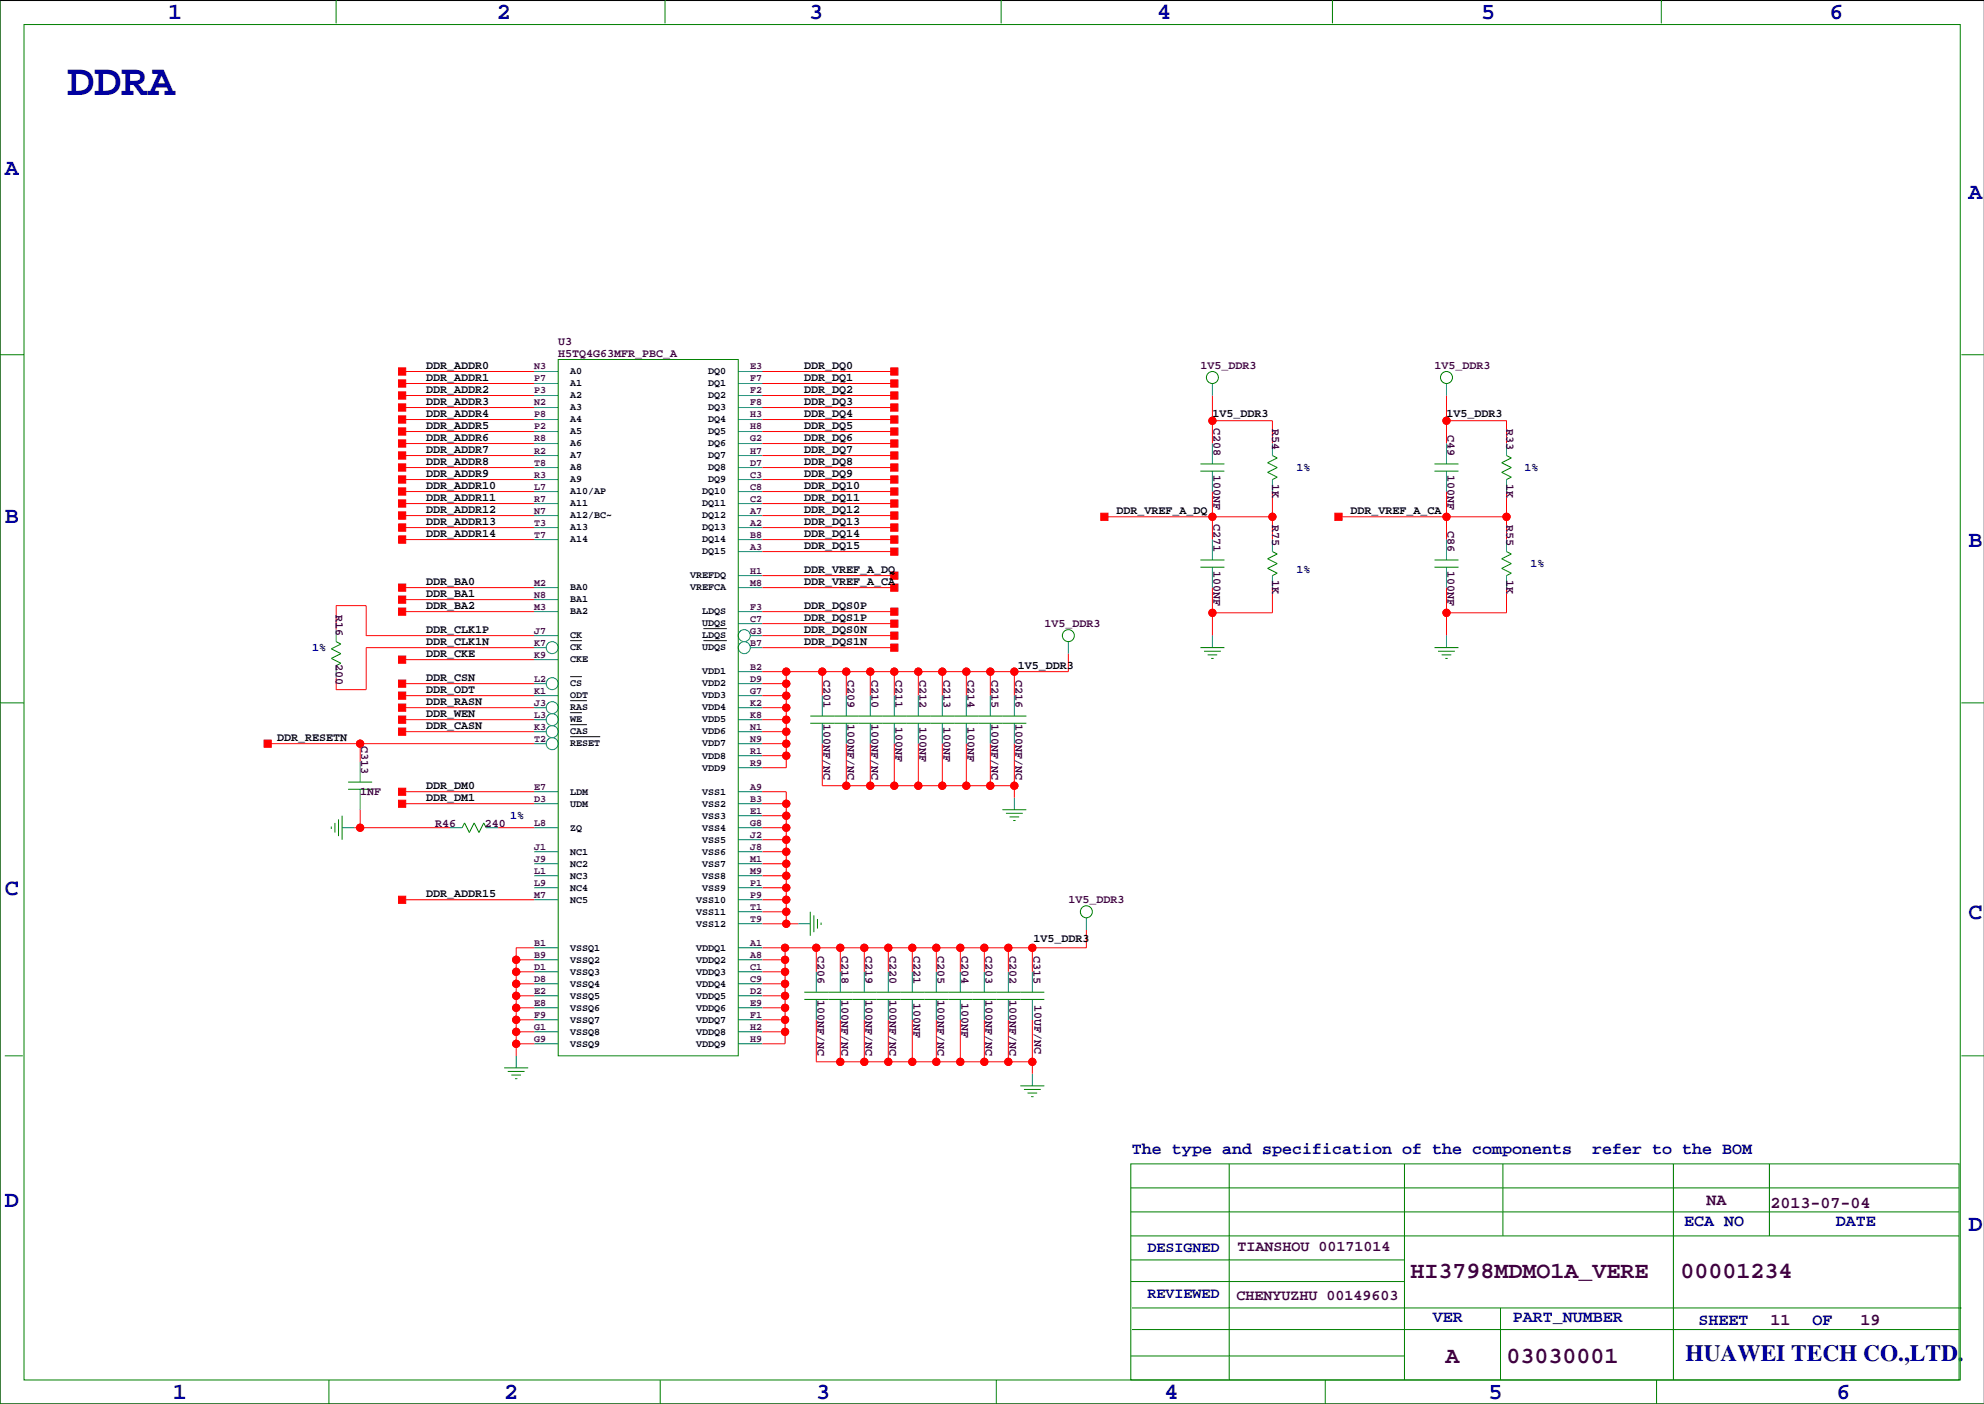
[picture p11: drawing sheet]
<svg xmlns="http://www.w3.org/2000/svg" width="420mm" height="297mm" viewBox="0 0 420 297" stroke-linecap="round" stroke-linejoin="round" font-family="sans-serif">
<path d="M419.9 .1h-419.9v296.9h419.9M120.6 135.5h2.5M148.8 135.5h5M148.8 133h5M120.6 143.2h2.5M120.6 148.2h3.6M120.6 153.3h3.6M120.6 150.8h2.5M120.6 155.9h6.4" fill="none" stroke="#000" stroke-width=".21"/>
<g fill="none" stroke="#f00" stroke-width=".21">
<path d="M85.1 78.6h27.9M161.3 78.6h27.9M85.1 93.8h27.9M85.1 83.7h27.9M85.1 86.2h27.9M85.1 88.8h27.9M85.1 91.3h27.9M85.1 96.4h27.9M85.1 81.1h27.9M85.1 98.9h27.9M161.3 93.8h27.9M161.3 83.7h27.9"/>
<path d="M161.3 86.2h27.9M161.3 88.8h27.9M161.3 91.3h27.9M161.3 96.4h27.9M161.3 81.1h27.9M161.3 98.9h27.9M256.5 89h12.7v4.8M256.5 83.7v10.1M306.1 89h12.7v4.8M306.1 83.7v10.1M85.1 114.2h27.9M85.1 111.6h27.9"/>
<path d="M85.1 109.1h27.9M85.1 106.5h27.9M85.1 104h27.9M85.1 101.5h27.9M161.3 116.7h27.9M161.3 114.2h27.9M161.3 111.6h27.9M161.3 109.1h27.9M161.3 106.5h27.9M161.3 104h27.9M161.3 101.5h27.9M233.7 109.3h35.5"/>
<path d="M256.5 104v10.2M269.2 104v10.2M283.2 109.3h35.6M306.1 104v10.2M318.8 104v10.2M71.1 133.2v-5.1h6.4v6.4h35.5M85.1 129.4h27.9M85.1 139.6h27.9M85.1 124.3h27.9M85.1 126.9h27.9M113 137h-35.5v8.9h-6.4v-2.5M161.3 131.9h27.9"/>
<path d="M161.3 134.5h27.9M161.3 129.4h27.9M161.3 137h27.9M161.3 124.3h27.9M161.3 121.8h27.9M226.1 138.3v3.8h-64.8M256.5 124.3v10.2M269.2 124.3v5.4h-12.7M306.1 124.3v10.2M318.8 124.3v5.4h-12.7M56.6 157.3h56.4M76.2 157.3v3.8"/>
<path d="M85.1 152.3h27.9M85.1 149.7h27.9M85.1 147.2h27.9M85.1 144.6h27.9M85.1 154.8h27.9M161.3 152.3h5.1M161.3 149.7h5.1M161.3 147.2h5.1M161.3 144.6h5.1M161.3 159.9h5.1M161.3 157.3h5.1M161.3 154.8h5.1"/>
<path d="M166.4 142.1v20.3h-5.1M174 142.1v5.1M174 157.3v8.9h40.6M179.1 142.1v5.1M179.1 157.3v8.9M184.1 142.1v5.1M184.1 157.3v8.9M189.2 142.1v5.1M189.2 157.3v8.9M194.3 142.1v5.1M194.3 157.3v8.9M199.4 142.1v5.1"/>
<path d="M199.4 157.3v8.9M204.5 142.1v5.1M204.5 157.3v8.9M209.5 142.1v5.1M209.5 157.3v8.9M214.6 142.1v5.1M214.6 157.3v11.5M74.9 175.1h20.3M76.2 171.3v3.8M85.1 170h27.9M85.1 167.5h27.9M105.4 175.1h7.6"/>
<path d="M161.3 167.5h5.1v27.9M161.3 170h5.1M161.3 177.7h5.1M161.3 175.1h5.1M161.3 172.6h5.1M85.1 190.4h27.9M161.3 190.4h5.1M161.3 182.7h5.1M161.3 180.2h5.1M161.3 192.9h5.1M161.3 195.4h7.6M161.3 187.8h5.1"/>
<path d="M161.3 185.3h5.1M229.9 196.7v3.8h-68.6M109.2 203.1h3.8M109.2 205.6h3.8M109.2 208.1h3.8M109.2 210.7h3.8M109.2 213.2h3.8M109.2 215.8h3.8M109.2 218.3h3.8M113 200.5h-3.8v22.9M161.3 203.1h4.8M161.3 205.6h4.8"/>
<path d="M161.3 208.1h4.8M161.3 210.7h4.8M161.3 213.2h4.8M161.3 215.8h4.8M161.3 218.3h4.8M166.1 200.5v20.3h-4.8M172.7 200.5v5.1M172.7 215.8v8.8h45.7M177.8 200.5v5.1M177.8 215.8v8.8M182.9 200.5v5.1M182.9 215.8v8.8"/>
<path d="M188 200.5v5.1M188 215.8v8.8M193 200.5v5.1M193 215.8v8.8M198.1 200.5v5.1M198.1 215.8v8.8M203.2 200.5v5.1M203.2 215.8v8.8M208.3 200.5v5.1M208.3 215.8v8.8M213.4 200.5v5.1M213.4 215.8v8.8"/>
<path d="M218.4 200.5v5.1M218.4 215.8v11.4M109.2 220.8h3.8"/>
<circle cx="256.5" cy="89" r=".76"/>
<circle cx="306.1" cy="89" r=".76"/>
<circle cx="256.5" cy="109.3" r=".76"/>
<circle cx="269.2" cy="109.3" r=".76"/>
<circle cx="306.1" cy="109.3" r=".76"/>
<circle cx="318.8" cy="109.3" r=".76"/>
<circle cx="256.5" cy="129.7" r=".76"/>
<circle cx="306.1" cy="129.7" r=".76"/>
<circle cx="76.2" cy="157.3" r=".76"/>
<circle cx="166.4" cy="149.7" r=".76"/>
<circle cx="166.4" cy="152.3" r=".76"/>
<circle cx="166.4" cy="157.3" r=".76"/>
<circle cx="166.4" cy="144.6" r=".76"/>
<circle cx="166.4" cy="147.2" r=".76"/>
<circle cx="166.4" cy="159.9" r=".76"/>
<circle cx="166.4" cy="142.1" r=".76"/>
<circle cx="166.4" cy="154.8" r=".76"/>
<circle cx="174" cy="142.1" r=".76"/>
<circle cx="179.1" cy="142.1" r=".76"/>
<circle cx="184.2" cy="142.1" r=".76"/>
<circle cx="189.2" cy="142.1" r=".76"/>
<circle cx="194.3" cy="142.1" r=".76"/>
<circle cx="199.4" cy="142.1" r=".76"/>
<circle cx="204.5" cy="142.1" r=".76"/>
<circle cx="209.6" cy="142.1" r=".76"/>
<circle cx="214.6" cy="142.1" r=".76"/>
<circle cx="76.2" cy="175.1" r=".76"/>
<circle cx="166.4" cy="175.1" r=".76"/>
<circle cx="166.4" cy="177.7" r=".76"/>
<circle cx="166.4" cy="170" r=".76"/>
<circle cx="166.4" cy="172.6" r=".76"/>
<circle cx="179.1" cy="166.2" r=".76"/>
<circle cx="184.2" cy="166.2" r=".76"/>
<circle cx="189.2" cy="166.2" r=".76"/>
<circle cx="194.3" cy="166.2" r=".76"/>
<circle cx="199.4" cy="166.2" r=".76"/>
<circle cx="204.5" cy="166.2" r=".76"/>
<circle cx="209.6" cy="166.2" r=".76"/>
<circle cx="214.6" cy="166.2" r=".76"/>
<circle cx="166.4" cy="187.8" r=".76"/>
<circle cx="166.4" cy="190.4" r=".76"/>
<circle cx="166.4" cy="195.4" r=".76"/>
<circle cx="166.4" cy="182.7" r=".76"/>
<circle cx="166.4" cy="185.3" r=".76"/>
<circle cx="166.4" cy="180.2" r=".76"/>
<circle cx="166.4" cy="192.9" r=".76"/>
<circle cx="109.2" cy="208.1" r=".76"/>
<circle cx="109.2" cy="218.3" r=".76"/>
<circle cx="109.2" cy="210.7" r=".76"/>
<circle cx="109.2" cy="203.1" r=".76"/>
<circle cx="109.2" cy="215.8" r=".76"/>
<circle cx="109.2" cy="213.2" r=".76"/>
<circle cx="109.2" cy="205.6" r=".76"/>
<circle cx="166.1" cy="200.5" r=".76"/>
<circle cx="166.1" cy="218.3" r=".76"/>
<circle cx="166.1" cy="208.1" r=".76"/>
<circle cx="166.1" cy="210.7" r=".76"/>
<circle cx="166.1" cy="203.1" r=".76"/>
<circle cx="166.1" cy="215.8" r=".76"/>
<circle cx="166.1" cy="213.2" r=".76"/>
<circle cx="166.1" cy="205.6" r=".76"/>
<circle cx="172.7" cy="200.5" r=".76"/>
<circle cx="177.8" cy="200.5" r=".76"/>
<circle cx="182.9" cy="200.5" r=".76"/>
<circle cx="188" cy="200.5" r=".76"/>
<circle cx="193" cy="200.5" r=".76"/>
<circle cx="198.1" cy="200.5" r=".76"/>
<circle cx="203.2" cy="200.5" r=".76"/>
<circle cx="208.3" cy="200.5" r=".76"/>
<circle cx="213.4" cy="200.5" r=".76"/>
<circle cx="218.4" cy="200.5" r=".76"/>
<circle cx="109.2" cy="220.8" r=".76"/>
<circle cx="177.8" cy="224.6" r=".76"/>
<circle cx="182.9" cy="224.6" r=".76"/>
<circle cx="188" cy="224.6" r=".76"/>
<circle cx="193" cy="224.6" r=".76"/>
<circle cx="198.1" cy="224.6" r=".76"/>
<circle cx="203.2" cy="224.6" r=".76"/>
<circle cx="208.3" cy="224.6" r=".76"/>
<circle cx="213.4" cy="224.6" r=".76"/>
<circle cx="218.4" cy="224.6" r=".76"/>
</g>
<g fill="#f00" stroke="#f00" stroke-width=".21">
<path d="M282.4 108.6h1.6v1.5h-1.6z" fill-rule="evenodd"/>
<path d="M84.3 143.9h1.6v1.5h-1.6z" fill-rule="evenodd"/>
<path d="M84.3 169.3h1.6v1.5h-1.6z" fill-rule="evenodd"/>
<path d="M84.3 189.6h1.6v1.5h-1.6z" fill-rule="evenodd"/>
<path d="M188.5 131.2h1.5v1.5h-1.5z" fill-rule="evenodd"/>
<path d="M188.5 133.7h1.5v1.5h-1.5z" fill-rule="evenodd"/>
<path d="M188.5 128.6h1.5v1.6h-1.5z" fill-rule="evenodd"/>
<path d="M84.3 93.1h1.6v1.5h-1.6z" fill-rule="evenodd"/>
<path d="M84.3 77.8h1.6v1.6h-1.6z" fill-rule="evenodd"/>
<path d="M84.3 82.9h1.6v1.5h-1.6z" fill-rule="evenodd"/>
<path d="M188.5 85.5h1.5v1.5h-1.5z" fill-rule="evenodd"/>
<path d="M188.5 88h1.5v1.5h-1.5z" fill-rule="evenodd"/>
<path d="M188.5 90.5h1.5v1.6h-1.5z" fill-rule="evenodd"/>
<path d="M188.5 93.1h1.5v1.5h-1.5z" fill-rule="evenodd"/>
<path d="M188.5 95.6h1.5v1.5h-1.5z" fill-rule="evenodd"/>
<path d="M188.5 77.8h1.5v1.6h-1.5z" fill-rule="evenodd"/>
<path d="M188.5 80.4h1.5v1.5h-1.5z" fill-rule="evenodd"/>
<path d="M188.5 82.9h1.5v1.5h-1.5z" fill-rule="evenodd"/>
<path d="M188.5 115.9h1.5v1.6h-1.5z" fill-rule="evenodd"/>
<path d="M188.5 113.4h1.5v1.5h-1.5z" fill-rule="evenodd"/>
<path d="M188.5 110.9h1.5v1.5h-1.5z" fill-rule="evenodd"/>
<path d="M188.5 108.3h1.5v1.5h-1.5z" fill-rule="evenodd"/>
<path d="M188.5 105.8h1.5v1.5h-1.5z" fill-rule="evenodd"/>
<path d="M188.5 103.2h1.5v1.6h-1.5z" fill-rule="evenodd"/>
<path d="M188.5 100.7h1.5v1.5h-1.5z" fill-rule="evenodd"/>
<path d="M188.5 98.2h1.5v1.5h-1.5z" fill-rule="evenodd"/>
<path d="M84.3 166.7h1.6v1.6h-1.6z" fill-rule="evenodd"/>
<path d="M84.3 138.8h1.6v1.5h-1.6z" fill-rule="evenodd"/>
<path d="M188.5 136.3h1.5v1.5h-1.5z" fill-rule="evenodd"/>
<path d="M232.9 108.6h1.5v1.5h-1.5z" fill-rule="evenodd"/>
<path d="M84.3 80.4h1.6v1.5h-1.6z" fill-rule="evenodd"/>
<path d="M84.3 85.5h1.6v1.5h-1.6z" fill-rule="evenodd"/>
<path d="M84.3 88h1.6v1.5h-1.6z" fill-rule="evenodd"/>
<path d="M84.3 90.5h1.6v1.6h-1.6z" fill-rule="evenodd"/>
<path d="M84.3 95.6h1.6v1.5h-1.6z" fill-rule="evenodd"/>
<path d="M84.3 98.2h1.6v1.5h-1.6z" fill-rule="evenodd"/>
<path d="M84.3 100.7h1.6v1.5h-1.6z" fill-rule="evenodd"/>
<path d="M84.3 103.2h1.6v1.6h-1.6z" fill-rule="evenodd"/>
<path d="M84.3 123.6h1.6v1.5h-1.6z" fill-rule="evenodd"/>
<path d="M84.3 126.1h1.6v1.5h-1.6z" fill-rule="evenodd"/>
<path d="M84.3 128.6h1.6v1.6h-1.6z" fill-rule="evenodd"/>
<path d="M84.3 105.8h1.6v1.5h-1.6z" fill-rule="evenodd"/>
<path d="M84.3 108.3h1.6v1.5h-1.6z" fill-rule="evenodd"/>
<path d="M84.3 110.9h1.6v1.5h-1.6z" fill-rule="evenodd"/>
<path d="M84.3 113.4h1.6v1.5h-1.6z" fill-rule="evenodd"/>
<path d="M84.3 146.4h1.6v1.5h-1.6z" fill-rule="evenodd"/>
<path d="M84.3 149h1.6v1.5h-1.6z" fill-rule="evenodd"/>
<path d="M84.3 151.5h1.6v1.5h-1.6z" fill-rule="evenodd"/>
<path d="M84.3 154h1.6v1.6h-1.6z" fill-rule="evenodd"/>
<path d="M55.9 156.6h1.5v1.5h-1.5z" fill-rule="evenodd"/>
<path d="M188.5 121h1.5v1.5h-1.5z" fill-rule="evenodd"/>
<path d="M188.5 123.6h1.5v1.5h-1.5z" fill-rule="evenodd"/>
<circle cx="306.1" cy="89" r=".76"/>
<circle cx="306.1" cy="129.7" r=".76"/>
<circle cx="306.1" cy="109.3" r=".76"/>
<circle cx="318.8" cy="109.3" r=".76"/>
<circle cx="218.4" cy="224.6" r=".76"/>
<circle cx="177.8" cy="224.6" r=".76"/>
<circle cx="182.9" cy="224.6" r=".76"/>
<circle cx="188" cy="224.6" r=".76"/>
<circle cx="213.4" cy="224.6" r=".76"/>
<circle cx="208.3" cy="224.6" r=".76"/>
<circle cx="203.2" cy="224.6" r=".76"/>
<circle cx="198.1" cy="224.6" r=".76"/>
<circle cx="193" cy="224.6" r=".76"/>
<circle cx="166.1" cy="218.3" r=".76"/>
<circle cx="166.1" cy="215.8" r=".76"/>
<circle cx="166.1" cy="213.2" r=".76"/>
<circle cx="166.1" cy="210.7" r=".76"/>
<circle cx="166.1" cy="208.1" r=".76"/>
<circle cx="166.1" cy="205.6" r=".76"/>
<circle cx="166.1" cy="203.1" r=".76"/>
<circle cx="166.1" cy="200.5" r=".76"/>
<circle cx="172.7" cy="200.5" r=".76"/>
<circle cx="177.8" cy="200.5" r=".76"/>
<circle cx="182.9" cy="200.5" r=".76"/>
<circle cx="218.4" cy="200.5" r=".76"/>
<circle cx="213.4" cy="200.5" r=".76"/>
<circle cx="208.3" cy="200.5" r=".76"/>
<circle cx="203.2" cy="200.5" r=".76"/>
<circle cx="198.1" cy="200.5" r=".76"/>
<circle cx="193" cy="200.5" r=".76"/>
<circle cx="188" cy="200.5" r=".76"/>
<circle cx="214.6" cy="142.1" r=".76"/>
<circle cx="209.6" cy="142.1" r=".76"/>
<circle cx="204.5" cy="142.1" r=".76"/>
<circle cx="199.4" cy="142.1" r=".76"/>
<circle cx="194.3" cy="142.1" r=".76"/>
<circle cx="189.2" cy="142.1" r=".76"/>
<circle cx="184.2" cy="142.1" r=".76"/>
<circle cx="179.1" cy="142.1" r=".76"/>
<circle cx="174" cy="142.1" r=".76"/>
<circle cx="166.4" cy="142.1" r=".76"/>
<circle cx="166.4" cy="144.6" r=".76"/>
<circle cx="166.4" cy="147.2" r=".76"/>
<circle cx="166.4" cy="149.7" r=".76"/>
<circle cx="166.4" cy="152.3" r=".76"/>
<circle cx="166.4" cy="159.9" r=".76"/>
<circle cx="166.4" cy="157.3" r=".76"/>
<circle cx="166.4" cy="154.8" r=".76"/>
<circle cx="166.4" cy="170" r=".76"/>
<circle cx="166.4" cy="172.6" r=".76"/>
<circle cx="166.4" cy="175.1" r=".76"/>
<circle cx="166.4" cy="177.7" r=".76"/>
<circle cx="166.4" cy="180.2" r=".76"/>
<circle cx="166.4" cy="182.7" r=".76"/>
<circle cx="166.4" cy="195.4" r=".76"/>
<circle cx="166.4" cy="192.9" r=".76"/>
<circle cx="166.4" cy="190.4" r=".76"/>
<circle cx="166.4" cy="187.8" r=".76"/>
<circle cx="166.4" cy="185.3" r=".76"/>
<circle cx="109.2" cy="203.1" r=".76"/>
<circle cx="109.2" cy="220.8" r=".76"/>
<circle cx="109.2" cy="218.3" r=".76"/>
<circle cx="109.2" cy="215.8" r=".76"/>
<circle cx="109.2" cy="213.2" r=".76"/>
<circle cx="109.2" cy="210.7" r=".76"/>
<circle cx="109.2" cy="208.1" r=".76"/>
<circle cx="109.2" cy="205.6" r=".76"/>
<circle cx="76.2" cy="175.1" r=".76"/>
<circle cx="256.5" cy="89" r=".76"/>
<circle cx="256.5" cy="129.7" r=".76"/>
<circle cx="269.2" cy="109.3" r=".76"/>
<circle cx="256.5" cy="109.3" r=".76"/>
<circle cx="76.2" cy="157.3" r=".76"/>
<circle cx="214.6" cy="166.2" r=".76"/>
<circle cx="179.1" cy="166.2" r=".76"/>
<circle cx="184.2" cy="166.2" r=".76"/>
<circle cx="189.2" cy="166.2" r=".76"/>
<circle cx="194.3" cy="166.2" r=".76"/>
<circle cx="209.6" cy="166.2" r=".76"/>
<circle cx="204.5" cy="166.2" r=".76"/>
<circle cx="199.4" cy="166.2" r=".76"/>
</g>
<g fill="none" stroke="#008080" stroke-width=".21">
<path d="M113 78.6h5.1M156.2 78.6h5.1M113 98.9h5.1M113 96.4h5.1M113 93.8h5.1M113 91.3h5.1M113 88.8h5.1M113 86.2h5.1M113 83.7h5.1M113 81.1h5.1M156.2 98.9h5.1M156.2 96.4h5.1"/>
<path d="M156.2 93.8h5.1M156.2 91.3h5.1M156.2 88.8h5.1M156.2 86.2h5.1M156.2 83.7h5.1M156.2 81.1h5.1M256.5 81.1v2.6M256.5 93.8v4.4M256.5 99.7v4.3M269.2 93.8v2.6M306.1 81.1v2.6M306.1 93.8v4.4"/>
<path d="M306.1 99.7v4.3M318.8 93.8v2.6M113 114.2h5.1M113 111.6h5.1M113 109.1h5.1M113 106.5h5.1M113 104h5.1M113 101.5h5.1M156.2 114.2h5.1M156.2 111.6h5.1M156.2 109.1h5.1M156.2 106.5h5.1"/>
<path d="M156.2 104h5.1M156.2 101.5h5.1M156.2 116.7h5.1M256.5 114.2v4.3M269.2 101.5v2.5M269.2 114.2v2.5M306.1 114.2v4.3M318.8 101.5v2.5M318.8 114.2v2.5M71.1 133.2v2.5M113 129.4h5.1M113 126.9h5.1"/>
<path d="M113 124.3h5.1M113 137h2.6M113 134.5h5.1M113 139.6h5.1M156.2 129.4h5.1M156.2 124.3h5.1M156.2 131.9h5.1M156.2 121.8h5.1M158.7 137h2.6M158.7 134.5h2.6M226.1 135.7v2.6M256.5 120v4.3"/>
<path d="M256.5 134.5v2.5M269.2 121.8v2.5M306.1 120v4.3M306.1 134.5v2.5M318.8 121.8v2.5M71.1 140.8v2.6M113 157.3h2.6M113 154.8h2.6M113 152.3h2.6M113 149.7h2.6M113 147.2h5.1M113 144.6h2.6"/>
<path d="M156.2 159.9h5.1M156.2 157.3h5.1M156.2 154.8h5.1M156.2 152.3h5.1M156.2 149.7h5.1M156.2 147.2h5.1M156.2 144.6h5.1M156.2 142.1h5.1M174 147.2v4.3M174 153v4.3M179.1 147.2v4.3M179.1 153v4.3"/>
<path d="M184.1 147.2v4.3M184.1 153v4.3M189.2 147.2v4.3M189.2 153v4.3M194.3 147.2v4.3M194.3 153v4.3M199.4 147.2v4.3M199.4 153v4.3M204.5 147.2v4.3M204.5 153v4.3M209.5 147.2v4.3M209.5 153v4.3"/>
<path d="M214.6 147.2v4.3M214.6 153v4.3M72.4 175.1h2.5M76.2 161.1v4.4M76.2 167v4.3M95.2 175.1h2.6M102.9 175.1h2.5M113 175.1h5.1M113 170h5.1M113 167.5h5.1M156.2 175.1h5.1M156.2 177.7h5.1"/>
<path d="M156.2 172.6h5.1M156.2 170h5.1M156.2 167.5h5.1M156.2 162.4h5.1M214.6 168.8v2.5M113 187.8h5.1M113 185.3h5.1M113 182.7h5.1M113 180.2h5.1M113 190.4h5.1M156.2 195.4h5.1M156.2 187.8h5.1"/>
<path d="M156.2 185.3h5.1M156.2 182.7h5.1M156.2 180.2h5.1M156.2 192.9h5.1M156.2 190.4h5.1M168.9 195.4h2.5M229.9 194.2v2.5M113 218.3h5.1M113 215.8h5.1M113 213.2h5.1M113 210.7h5.1M113 208.1h5.1"/>
<path d="M113 205.6h5.1M113 203.1h5.1M113 200.5h5.1M156.2 218.3h5.1M156.2 215.8h5.1M156.2 213.2h5.1M156.2 210.7h5.1M156.2 208.1h5.1M156.2 205.6h5.1M156.2 203.1h5.1M156.2 200.5h5.1M172.7 205.6v4.3"/>
<path d="M172.7 211.4v4.4M177.8 205.6v4.3M177.8 211.4v4.4M182.9 205.6v4.3M182.9 211.4v4.4M188 205.6v4.3M188 211.4v4.4M193 205.6v4.3M193 211.4v4.4M198.1 205.6v4.3M198.1 211.4v4.4M203.2 205.6v4.3"/>
<path d="M203.2 211.4v4.4M208.3 205.6v4.3M208.3 211.4v4.4M213.4 205.6v4.3M213.4 211.4v4.4M218.4 205.6v4.3M218.4 211.4v4.4M109.2 223.4v2.5M113 220.8h5.1M156.2 220.8h5.1M218.4 227.2v2.5"/>
<circle cx="116.8" cy="137" r="1.27"/>
<circle cx="157.5" cy="137" r="1.27"/>
<circle cx="157.5" cy="134.5" r="1.27"/>
<circle cx="116.8" cy="149.7" r="1.27"/>
<circle cx="116.8" cy="157.3" r="1.27"/>
<circle cx="116.8" cy="152.3" r="1.27"/>
<circle cx="116.8" cy="144.6" r="1.27"/>
<circle cx="116.8" cy="154.8" r="1.27"/>
</g>
<g fill="none" stroke="#008000" stroke-width=".21">
<path d="M0 -.1v297.1h419.9M71.1 0v4.9M140.7 0v4.9M211.8 0v4.9M281.9 0v4.9M351.5 0v4.9M5.1 5.2h409.7v286.8h-409.7zM0 75h5.1M118.1 76.1h38.1v147.3h-38.1zM415 75h4.9M254 98.2h5.1M254 99.7h5.1"/>
<path d="M269.2 96.4l1.1 .5-2.1 1 2.1 1-2.1 1 2.1 1.1-1.1 .5M303.5 98.2h5.1M303.5 99.7h5.1M318.8 96.4l1 .5-2 1 2 1-2 1 2 1.1-1 .5M254 118.5h5.1M269.2 116.7l1.1 .5-2.1 1 2.1 1-2.1 1.1 2.1 1-1.1 .5M303.5 118.5h5.1M318.8 116.7l1 .5-2 1 2 1-2 1.1 2 1-1 .5M71.1 135.7l1 .6-2 1 2 1-2 1 2 1-1 .5M254 137h5.1M254 120h5.1M254.8 137.8h3.5"/>
<path d="M255.5 138.5h2.1M256.3 139.3h.5M303.5 137h5.1M303.5 120h5.1M304.3 137.8h3.5M305.1 138.5h2M305.8 139.3h.5M0 148.7h5.1M171.4 151.5h45.8M171.4 153h45.8M415 148.7h4.9M70.1 174.9v.5"/>
<path d="M70.9 174.1v2M71.6 173.3v3.6M72.4 172.6v5.1M73.7 165.5h5M73.7 167h5M97.8 175.1l.5-1 1 2 1-2 1 2 1.1-2 .5 1M212.1 171.3h5.1M212.9 172.1h3.5M213.6 172.8h2M214.4 173.6h.5M171.4 192.9v5.1M172.2 193.7v3.5"/>
<path d="M173 194.4v2.1M173.7 195.2v.5M170.2 209.9h50.8M170.2 211.4h50.8M1 223.4h3.8M106.7 225.9h5.1M107.4 226.7h3.6M108.2 227.4h2M109 228.2h.5M215.9 229.7h5.1M216.7 230.5h3.5M217.4 231.3h2.1"/>
<path d="M218.2 232h.5M415 223.4h4.9M239.3 246.2h175.2v45.8h-175.2zM239.3 251.3h175.2M239.3 256.4h175.2M260.1 246.2v45.8M297.2 246.2v45.8M318 246.2v15.3M354.1 246.2v45.8M374.4 246.2v15.3M239.3 266.6h57.9M239.3 261.5h175.2"/>
<path d="M239.3 271.1h57.9M239.5 276.7h175.5M317.5 276.7v15.3M69.6 292v5M139.7 292v5M210.8 292v5M239.3 286.9h57.9M239.5 281.3h175M280.4 292v5M350.5 292v5M383.5 287.4h.1"/>
<circle cx="256.5" cy="79.9" r="1.27"/>
<circle cx="306.1" cy="79.9" r="1.27"/>
<circle cx="226.1" cy="134.5" r="1.27"/>
<circle cx="229.9" cy="192.9" r="1.27"/>
</g>
<text font-size="9.5" fill="#0000a0" x="14.2" y="20">DDRA</text>
<g font-size="4.9" fill="#0000a0">
<text x="35.6" y="3.9">1</text>
<text x="105.2" y="3.9">2</text>
<text x="171.2" y="3.9">3</text>
<text x="244.9" y="3.9">4</text>
<text x="313.4" y="3.9">5</text>
<text x="387.1" y="3.9">6</text>
<text x="1" y="36.9">A</text>
<text x="416.6" y="42">A</text>
<text x="1" y="110.6">B</text>
<text x="416.6" y="115.7">B</text>
<text x="1" y="189.3">C</text>
<text x="416.6" y="194.4">C</text>
<text x="1" y="255.4">D</text>
<text x="416.6" y="260.5">D</text>
<text x="356.6" y="288">HUAWEI TECH CO.,LTD.</text>
<text x="36.6" y="296">1</text>
<text x="106.7" y="296">2</text>
<text x="172.7" y="296">3</text>
<text x="246.4" y="296">4</text>
<text x="315" y="296">5</text>
<text x="388.6" y="296">6</text>
</g>
<g font-size="4.9" fill="#400040">
<text x="298.5" y="270.5">HI3798MDMO1A_VERE</text>
<text x="355.6" y="270.5">00001234</text>
<text x="305.9" y="288.3">A</text>
<text x="318.8" y="288.3">03030001</text>
</g>
<g font-size="3.5" fill="#0000a0">
<text x="239.5" y="244.2">The type and specification of the components</text>
<text x="336.9" y="244.2">refer to the BOM</text>
<text x="356.4" y="259.4">ECA NO</text>
<text x="388.5" y="259.4">DATE</text>
<text x="303.1" y="279.7">VER</text>
<text x="320.1" y="279.7">PART_NUMBER</text>
<text x="359.4" y="280.3">SHEET</text>
<text x="383.5" y="280.3">OF</text>
</g>
<g font-size="3.5" fill="#400040">
<text x="361.1" y="254.9">NA</text>
<text x="374.6" y="255.7">2013-07-04</text>
<text x="374.6" y="280.3">11</text>
<text x="393.7" y="280.3">19</text>
</g>
<g font-size="3.2" fill="#0000a0">
<text x="242.8" y="264.9">DESIGNED</text>
<text x="242.8" y="274.5">REVIEWED</text>
</g>
<g font-size="3.2" fill="#400040">
<text x="261.9" y="264.7">TIANSHOU 00171014</text>
<text x="261.6" y="275.1">CHENYUZHU 00149603</text>
</g>
<g font-size="2.5" fill="#400040">
<text x="118.1" y="73">U3</text>
<text x="118.1" y="75.6">H5TQ4G63MFR_PBC_A</text>
<text x="254" y="78.1">1V5_DDR3</text>
<text x="303.5" y="78.1">1V5_DDR3</text>
<text x="256.8" y="90.5" transform="rotate(90 256.8 90.5)">C208</text>
<text x="269.2" y="90.7" transform="rotate(90 269.2 90.7)">R54</text>
<text x="306.3" y="91.9" transform="rotate(90 306.3 91.9)">C49</text>
<text x="318.7" y="90.7" transform="rotate(90 318.7 90.7)">R33</text>
<text x="256.8" y="100.4" transform="rotate(90 256.8 100.4)">100NF</text>
<text x="306.3" y="100.4" transform="rotate(90 306.3 100.4)">100NF</text>
<text x="269.2" y="102.5" transform="rotate(90 269.2 102.5)">1K</text>
<text x="318.7" y="102.5" transform="rotate(90 318.7 102.5)">1K</text>
<text x="256.8" y="110.8" transform="rotate(90 256.8 110.8)">C271</text>
<text x="269.2" y="111" transform="rotate(90 269.2 111)">R75</text>
<text x="306.3" y="112.3" transform="rotate(90 306.3 112.3)">C86</text>
<text x="318.7" y="111" transform="rotate(90 318.7 111)">R55</text>
<text x="256.8" y="120.7" transform="rotate(90 256.8 120.7)">100NF</text>
<text x="269.2" y="122.8" transform="rotate(90 269.2 122.8)">1K</text>
<text x="306.3" y="120.7" transform="rotate(90 306.3 120.7)">100NF</text>
<text x="318.7" y="122.8" transform="rotate(90 318.7 122.8)">1K</text>
<text x="71.1" y="130" transform="rotate(90 71.1 130)">R16</text>
<text x="221" y="132.7">1V5_DDR3</text>
<text x="71.1" y="140.6" transform="rotate(90 71.1 140.6)">200</text>
<text x="174.2" y="143.8" transform="rotate(90 174.2 143.8)">C201</text>
<text x="179.3" y="143.8" transform="rotate(90 179.3 143.8)">C209</text>
<text x="184.4" y="143.8" transform="rotate(90 184.4 143.8)">C210</text>
<text x="189.5" y="143.8" transform="rotate(90 189.5 143.8)">C211</text>
<text x="194.5" y="143.8" transform="rotate(90 194.5 143.8)">C212</text>
<text x="199.6" y="143.8" transform="rotate(90 199.6 143.8)">C213</text>
<text x="204.7" y="143.8" transform="rotate(90 204.7 143.8)">C214</text>
<text x="209.8" y="143.8" transform="rotate(90 209.8 143.8)">C215</text>
<text x="214.9" y="143.8" transform="rotate(90 214.9 143.8)">C216</text>
<text x="174.2" y="153.1" transform="rotate(90 174.2 153.1)">100NF/NC</text>
<text x="179.3" y="153.1" transform="rotate(90 179.3 153.1)">100NF/NC</text>
<text x="184.4" y="153.1" transform="rotate(90 184.4 153.1)">100NF/NC</text>
<text x="189.5" y="153.7" transform="rotate(90 189.5 153.7)">100NF</text>
<text x="194.5" y="153.7" transform="rotate(90 194.5 153.7)">100NF</text>
<text x="199.6" y="153.7" transform="rotate(90 199.6 153.7)">100NF</text>
<text x="204.7" y="153.7" transform="rotate(90 204.7 153.7)">100NF</text>
<text x="209.8" y="153.1" transform="rotate(90 209.8 153.1)">100NF/NC</text>
<text x="214.9" y="153.1" transform="rotate(90 214.9 153.1)">100NF/NC</text>
<text x="76.4" y="157.8" transform="rotate(90 76.4 157.8)">C313</text>
<text x="76.2" y="168.3">1NF</text>
<text x="92.1" y="174.9">R46</text>
<text x="102.6" y="174.9">240</text>
<text x="226.1" y="191.1">1V5_DDR3</text>
<text x="172.9" y="202.2" transform="rotate(90 172.9 202.2)">C206</text>
<text x="178" y="202.2" transform="rotate(90 178 202.2)">C218</text>
<text x="183.1" y="202.2" transform="rotate(90 183.1 202.2)">C219</text>
<text x="188.2" y="202.2" transform="rotate(90 188.2 202.2)">C220</text>
<text x="193.3" y="202.2" transform="rotate(90 193.3 202.2)">C221</text>
<text x="198.3" y="202.2" transform="rotate(90 198.3 202.2)">C205</text>
<text x="203.4" y="202.2" transform="rotate(90 203.4 202.2)">C204</text>
<text x="208.5" y="202.2" transform="rotate(90 208.5 202.2)">C203</text>
<text x="213.6" y="202.2" transform="rotate(90 213.6 202.2)">C202</text>
<text x="218.7" y="202.2" transform="rotate(90 218.7 202.2)">C315</text>
<text x="172.9" y="211.5" transform="rotate(90 172.9 211.5)">100NF/NC</text>
<text x="178" y="211.5" transform="rotate(90 178 211.5)">100NF/NC</text>
<text x="183.1" y="211.5" transform="rotate(90 183.1 211.5)">100NF/NC</text>
<text x="188.2" y="211.5" transform="rotate(90 188.2 211.5)">100NF/NC</text>
<text x="193.3" y="212.2" transform="rotate(90 193.3 212.2)">100NF</text>
<text x="198.3" y="211.5" transform="rotate(90 198.3 211.5)">100NF/NC</text>
<text x="203.4" y="212.2" transform="rotate(90 203.4 212.2)">100NF</text>
<text x="208.5" y="211.5" transform="rotate(90 208.5 211.5)">100NF/NC</text>
<text x="213.6" y="211.5" transform="rotate(90 213.6 211.5)">100NF/NC</text>
<text x="218.9" y="212.7" transform="rotate(90 218.9 212.7)">10UF/NC</text>
</g>
<g font-size="2.5">
<text x="90.2" y="80.6">DDR_ADDR1</text>
<text x="90.2" y="83.2">DDR_ADDR2</text>
<text x="90.2" y="78.1">DDR_ADDR0</text>
<text x="170.2" y="83.2">DDR_DQ2</text>
<text x="170.2" y="80.6">DDR_DQ1</text>
<text x="170.2" y="78.1">DDR_DQ0</text>
<text x="90.2" y="88.3">DDR_ADDR4</text>
<text x="90.2" y="85.7">DDR_ADDR3</text>
<text x="170.2" y="88.3">DDR_DQ4</text>
<text x="170.2" y="85.7">DDR_DQ3</text>
<text x="256.5" y="88.3">1V5_DDR3</text>
<text x="306.1" y="88.3">1V5_DDR3</text>
<text x="90.2" y="95.9">DDR_ADDR7</text>
<text x="90.2" y="90.8">DDR_ADDR5</text>
<text x="90.2" y="93.3">DDR_ADDR6</text>
<text x="170.2" y="95.9">DDR_DQ7</text>
<text x="170.2" y="93.3">DDR_DQ6</text>
<text x="170.2" y="90.8">DDR_DQ5</text>
<text x="90.2" y="101">DDR_ADDR9</text>
<text x="90.2" y="98.4">DDR_ADDR8</text>
<text x="170.2" y="98.4">DDR_DQ8</text>
<text x="170.2" y="101">DDR_DQ9</text>
<text x="90.2" y="106">DDR_ADDR11</text>
<text x="90.2" y="103.5">DDR_ADDR10</text>
<text x="170.2" y="103.5">DDR_DQ10</text>
<text x="170.2" y="106">DDR_DQ11</text>
<text x="90.2" y="113.7">DDR_ADDR14</text>
<text x="90.2" y="111.1">DDR_ADDR13</text>
<text x="90.2" y="108.6">DDR_ADDR12</text>
<text x="170.2" y="108.6">DDR_DQ12</text>
<text x="170.2" y="111.1">DDR_DQ13</text>
<text x="170.2" y="113.7">DDR_DQ14</text>
<text x="236.2" y="108.8">DDR_VREF_A_DQ</text>
<text x="285.8" y="108.8">DDR_VREF_A_CA</text>
<text x="170.2" y="116.2">DDR_DQ15</text>
<text x="90.2" y="123.8">DDR_BA0</text>
<text x="170.2" y="123.8">DDR_VREF_A_CA</text>
<text x="170.2" y="121.3">DDR_VREF_A_DQ</text>
<text x="90.2" y="128.9">DDR_BA2</text>
<text x="90.2" y="126.4">DDR_BA1</text>
<text x="170.2" y="128.9">DDR_DQS0P</text>
<text x="170.2" y="131.4">DDR_DQS1P</text>
<text x="90.2" y="136.5">DDR_CLK1N</text>
<text x="90.2" y="134">DDR_CLK1P</text>
<text x="170.2" y="136.5">DDR_DQS1N</text>
<text x="170.2" y="134">DDR_DQS0N</text>
<text x="90.2" y="139.1">DDR_CKE</text>
<text x="215.4" y="141.6">1V5_DDR3</text>
<text x="90.2" y="149.2">DDR_RASN</text>
<text x="90.2" y="146.7">DDR_ODT</text>
<text x="90.2" y="144.1">DDR_CSN</text>
<text x="90.2" y="154.3">DDR_CASN</text>
<text x="90.2" y="151.8">DDR_WEN</text>
<text x="58.7" y="156.8">DDR_RESETN</text>
<text x="90.2" y="167">DDR_DM0</text>
<text x="90.2" y="169.5">DDR_DM1</text>
<text x="90.2" y="189.9">DDR_ADDR15</text>
<text x="218.7" y="199.3">1V5_DDR3</text>
</g>
<g font-size="2.5" fill="#0000a0">
<text x="274.3" y="99.7">1%</text>
<text x="322.6" y="99.7">1%</text>
<text x="274.3" y="121.3">1%</text>
<text x="323.9" y="120">1%</text>
<text x="66" y="137.8">1%</text>
<text x="107.9" y="173.3">1%</text>
</g>
<g font-size="2.1" fill="#400040">
<text x="113" y="83.2">P3</text>
<text x="113" y="80.7">P7</text>
<text x="113" y="78.2">N3</text>
<text x="158.7" y="83.2">F2</text>
<text x="158.7" y="80.7">F7</text>
<text x="158.7" y="78.2">E3</text>
<text x="113" y="88.3">P8</text>
<text x="113" y="85.8">N2</text>
<text x="158.7" y="88.3">H3</text>
<text x="158.7" y="85.8">F8</text>
<text x="113" y="95.9">R2</text>
<text x="113" y="93.4">R8</text>
<text x="113" y="90.9">P2</text>
<text x="158.7" y="95.9">H7</text>
<text x="158.7" y="93.4">G2</text>
<text x="158.7" y="90.9">H8</text>
<text x="113" y="101">R3</text>
<text x="113" y="98.5">T8</text>
<text x="158.7" y="101">C3</text>
<text x="158.7" y="98.5">D7</text>
<text x="113" y="106.1">R7</text>
<text x="113" y="103.6">L7</text>
<text x="158.7" y="106.1">C2</text>
<text x="158.7" y="103.6">C8</text>
<text x="113" y="108.6">N7</text>
<text x="113" y="111.2">T3</text>
<text x="113" y="113.7">T7</text>
<text x="158.7" y="113.7">B8</text>
<text x="158.7" y="111.2">A2</text>
<text x="158.7" y="108.6">A7</text>
<text x="158.7" y="116.3">A3</text>
<text x="113" y="123.9">M2</text>
<text x="158.7" y="121.3">H1</text>
<text x="158.7" y="123.9">M8</text>
<text x="113" y="129">M3</text>
<text x="113" y="126.4">N8</text>
<text x="158.7" y="131.5">C7</text>
<text x="158.7" y="129">F3</text>
<text x="113" y="136.6">K7</text>
<text x="113" y="134">J7</text>
<text x="158.7" y="136.6">B7</text>
<text x="158.7" y="134">G3</text>
<text x="113" y="139.1">K9</text>
<text x="158.7" y="141.7">B2</text>
<text x="113" y="144.2">L2</text>
<text x="113" y="149.3">J3</text>
<text x="113" y="146.7">K1</text>
<text x="158.7" y="149.3">K2</text>
<text x="158.7" y="146.7">G7</text>
<text x="158.7" y="144.2">D9</text>
<text x="113" y="154.4">K3</text>
<text x="113" y="151.8">L3</text>
<text x="158.7" y="154.4">N1</text>
<text x="158.7" y="151.8">K8</text>
<text x="113" y="156.9">T2</text>
<text x="158.7" y="162">R9</text>
<text x="158.7" y="159.4">R1</text>
<text x="158.7" y="156.9">N9</text>
<text x="113" y="167.1">E7</text>
<text x="158.7" y="167.1">A9</text>
<text x="113" y="169.6">D3</text>
<text x="158.7" y="172.1">E1</text>
<text x="158.7" y="169.6">B3</text>
<text x="113" y="179.8">J1</text>
<text x="113" y="174.7">L8</text>
<text x="158.7" y="179.8">J8</text>
<text x="158.7" y="177.2">J2</text>
<text x="158.7" y="174.7">G8</text>
<text x="113" y="184.8">L1</text>
<text x="113" y="182.3">J9</text>
<text x="158.7" y="184.8">M9</text>
<text x="158.7" y="182.3">M1</text>
<text x="113" y="187.4">L9</text>
<text x="113" y="189.9">M7</text>
<text x="158.7" y="189.9">P9</text>
<text x="158.7" y="187.4">P1</text>
<text x="158.7" y="195">T9</text>
<text x="158.7" y="192.5">T1</text>
<text x="113" y="202.6">B9</text>
<text x="113" y="200.1">B1</text>
<text x="158.7" y="202.6">A8</text>
<text x="158.7" y="200.1">A1</text>
<text x="113" y="207.7">D8</text>
<text x="113" y="205.2">D1</text>
<text x="158.7" y="207.7">C9</text>
<text x="158.7" y="205.2">C1</text>
<text x="113" y="215.3">F9</text>
<text x="113" y="212.8">E8</text>
<text x="113" y="210.2">E2</text>
<text x="158.7" y="215.3">F1</text>
<text x="158.7" y="212.8">E9</text>
<text x="158.7" y="210.2">D2</text>
<text x="113" y="220.4">G9</text>
<text x="113" y="217.9">G1</text>
<text x="158.7" y="220.4">H9</text>
<text x="158.7" y="217.9">H2</text>
</g>
<g font-size="2.1">
<text x="120.6" y="81.7">A1</text>
<text x="120.6" y="79.2">A0</text>
<text x="149.9" y="81.7">DQ1</text>
<text x="149.9" y="79.2">DQ0</text>
<text x="120.6" y="89.4">A4</text>
<text x="120.6" y="86.8">A3</text>
<text x="120.6" y="84.3">A2</text>
<text x="149.9" y="89.4">DQ4</text>
<text x="149.9" y="86.8">DQ3</text>
<text x="149.9" y="84.3">DQ2</text>
<text x="120.6" y="94.4">A6</text>
<text x="120.6" y="91.9">A5</text>
<text x="149.9" y="94.4">DQ6</text>
<text x="149.9" y="91.9">DQ5</text>
<text x="120.6" y="99.5">A8</text>
<text x="120.6" y="97">A7</text>
<text x="149.9" y="99.5">DQ8</text>
<text x="149.9" y="97">DQ7</text>
<text x="120.6" y="107.1">A11</text>
<text x="120.6" y="104.6">A10/AP</text>
<text x="120.6" y="102.1">A9</text>
<text x="148.6" y="107.1">DQ11</text>
<text x="148.6" y="104.6">DQ10</text>
<text x="149.9" y="102.1">DQ9</text>
<text x="120.6" y="109.7">A12/BC~</text>
<text x="120.6" y="112.2">A13</text>
<text x="148.6" y="112.2">DQ13</text>
<text x="148.6" y="109.7">DQ12</text>
<text x="120.6" y="114.8">A14</text>
<text x="148.6" y="114.8">DQ14</text>
<text x="148.6" y="117.3">DQ15</text>
<text x="120.6" y="124.9">BA0</text>
<text x="146" y="122.4">VREFDQ</text>
<text x="146" y="124.9">VREFCA</text>
<text x="120.6" y="130">BA2</text>
<text x="120.6" y="127.5">BA1</text>
<text x="148.6" y="130">LDQS</text>
<text x="120.6" y="137.6">CK</text>
<text x="120.6" y="135.1">CK</text>
<text x="148.6" y="137.6">UDQS</text>
<text x="148.6" y="132.5">UDQS</text>
<text x="148.6" y="135.1">LDQS</text>
<text x="120.6" y="140.2">CKE</text>
<text x="148.6" y="142.7">VDD1</text>
<text x="120.6" y="145.2">CS</text>
<text x="120.6" y="147.8">ODT</text>
<text x="148.6" y="147.8">VDD3</text>
<text x="148.6" y="145.2">VDD2</text>
<text x="120.6" y="150.3">RAS</text>
<text x="120.6" y="155.4">CAS</text>
<text x="120.6" y="152.9">WE</text>
<text x="148.6" y="155.4">VDD6</text>
<text x="148.6" y="152.9">VDD5</text>
<text x="148.6" y="150.3">VDD4</text>
<text x="120.6" y="157.9">RESET</text>
<text x="148.6" y="160.5">VDD8</text>
<text x="148.6" y="157.9">VDD7</text>
<text x="148.6" y="163">VDD9</text>
<text x="120.6" y="168.1">LDM</text>
<text x="120.6" y="170.6">UDM</text>
<text x="148.6" y="173.2">VSS3</text>
<text x="148.6" y="170.6">VSS2</text>
<text x="148.6" y="168.1">VSS1</text>
<text x="120.6" y="175.7">ZQ</text>
<text x="148.6" y="178.3">VSS5</text>
<text x="148.6" y="175.7">VSS4</text>
<text x="120.6" y="185.9">NC3</text>
<text x="120.6" y="183.3">NC2</text>
<text x="120.6" y="180.8">NC1</text>
<text x="148.6" y="185.9">VSS8</text>
<text x="148.6" y="183.3">VSS7</text>
<text x="148.6" y="180.8">VSS6</text>
<text x="120.6" y="188.4">NC4</text>
<text x="120.6" y="191">NC5</text>
<text x="147.3" y="191">VSS10</text>
<text x="148.6" y="188.4">VSS9</text>
<text x="147.3" y="196">VSS12</text>
<text x="147.3" y="193.5">VSS11</text>
<text x="120.6" y="203.7">VSSQ2</text>
<text x="120.6" y="201.1">VSSQ1</text>
<text x="147.3" y="203.7">VDDQ2</text>
<text x="147.3" y="201.1">VDDQ1</text>
<text x="120.6" y="208.7">VSSQ4</text>
<text x="120.6" y="206.2">VSSQ3</text>
<text x="147.3" y="208.7">VDDQ4</text>
<text x="147.3" y="206.2">VDDQ3</text>
<text x="120.6" y="213.8">VSSQ6</text>
<text x="120.6" y="211.3">VSSQ5</text>
<text x="147.3" y="213.8">VDDQ6</text>
<text x="147.3" y="211.3">VDDQ5</text>
<text x="120.6" y="221.4">VSSQ9</text>
<text x="120.6" y="218.9">VSSQ8</text>
<text x="120.6" y="216.4">VSSQ7</text>
<text x="147.3" y="221.4">VDDQ9</text>
<text x="147.3" y="218.9">VDDQ8</text>
<text x="147.3" y="216.4">VDDQ7</text>
</g>
</svg>
